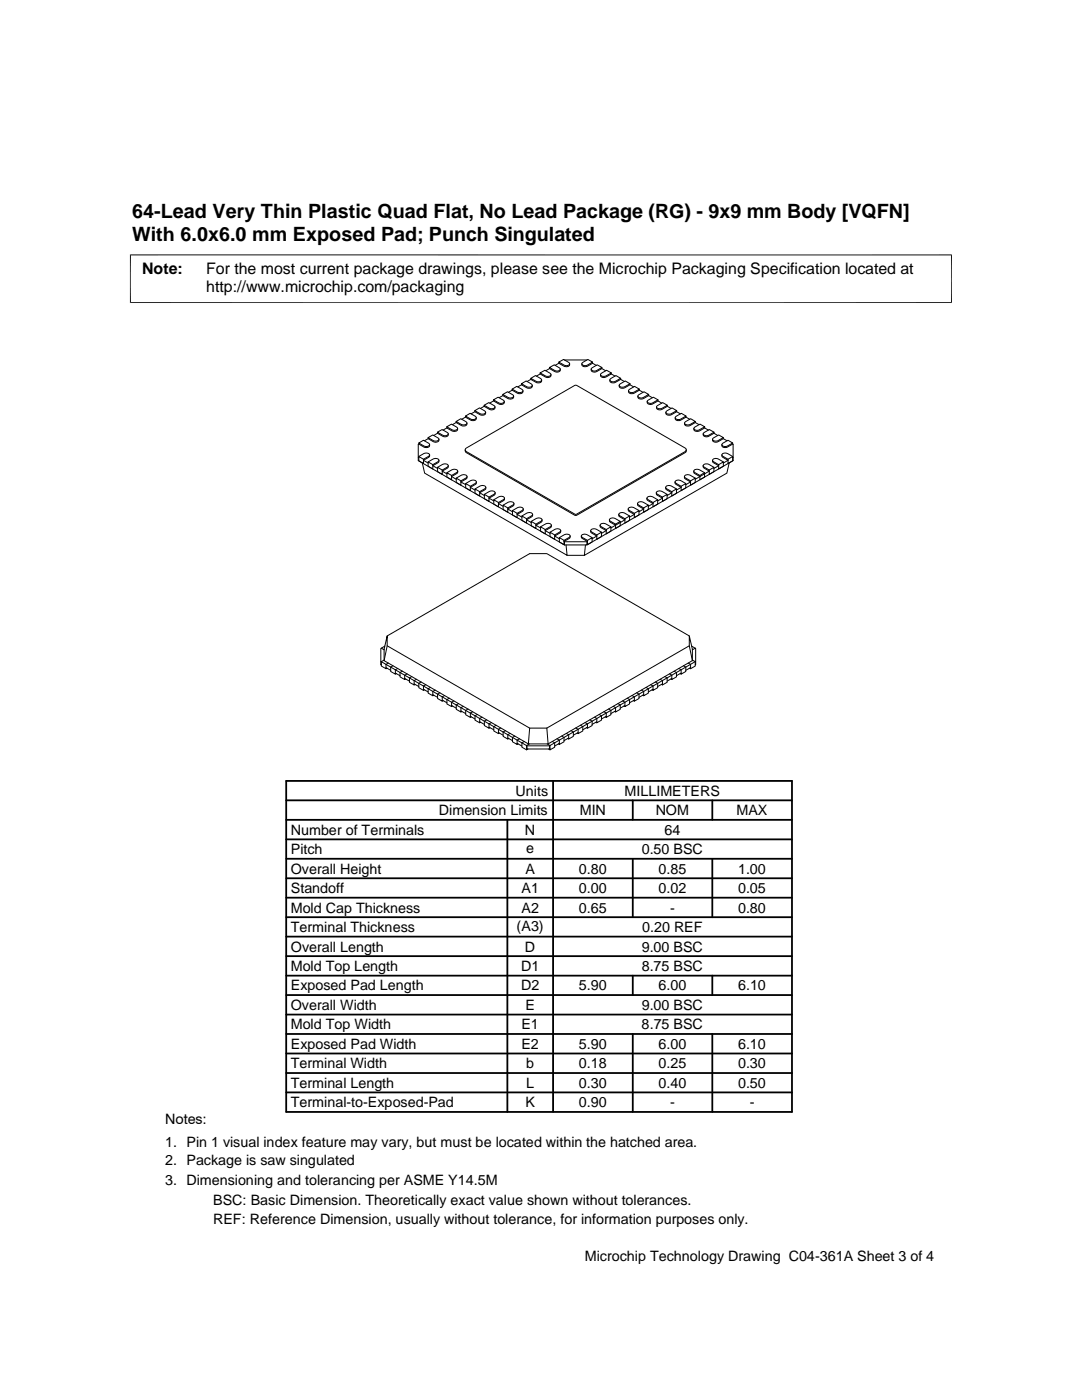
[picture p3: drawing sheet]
<svg xmlns="http://www.w3.org/2000/svg" width="216mm" height="279mm" viewBox="0 0 216 279" stroke-linecap="round" stroke-linejoin="round" font-family="sans-serif">
<g fill="none" stroke="#000" stroke-width=".2">
<path d="M26 50.8v9.7M189.9 50.8v9.7M189.9 50.9h-164M25.9 60.4h164M98.5 79.8v.2l1 .6 .7 .1a.44 .44 0 0 0 .4-.6M98.5 79.8l.9-.5 1 .6 .2 .2-.2 .3-.4 .1zM100.3 79l-.7 .4M100.3 78.7v.3l1.1 .5 .7 .1a.43 .43 0 0 0 .4-.5M100.3 78.7l1-.5 1 .6 .2 .3-.4 .3h-.5zM102.2 77.9l-.7 .4M102.2 77.7v.2l1 .6h.7a.46 .46 0 0 0 .5-.5M102.2 77.7l.9-.6 1.1 .6 .2 .3-.2 .3-.5 .1-.5-.1z"/>
<path d="M104.1 76.8l-.8 .4M104.1 76.6v.2l1 .6 .7 .1a.46 .46 0 0 0 .4-.6M104.1 76.6l.9-.6 1 .6 .2 .3-.4 .4h-.5zM105.9 75.7l-.7 .4M105.9 75.5v.2l1.1 .6 .7 .1a.44 .44 0 0 0 .4-.6M105.9 75.5l.9-.5 1.1 .5 .2 .3-.4 .4h-.6zM107.8 74.6l-.8 .5M107.8 74.4v.2l1 .6 .8 .1a.44 .44 0 0 0 .3-.6M107.8 74.4l.9-.5 1.2 .8-.3 .4h-.6zM109.6 73.6l-.7 .4M109.6 73.3v.3l1.1 .5 .7 .1a.44 .44 0 0 0 .4-.5M109.6 73.3l1-.5 1.2 .9-.2 .2-.5 .2z"/>
<path d="M111.5 72.5l-.7 .4M111.5 72.3v.2l1 .6a.72 .72 0 0 0 1.2-.5M111.5 72.3l1-.6 1 .6 .2 .3-.2 .3-.5 .1zM112.6 71.8h4.5M116.1 72.5l1.2-.8 .9 .6-1.4 .7-.7-.3zM118 73.5l1.2-.7 .9 .5-1.5 .8-.6-.3zM118.2 72.5l.8 .4M118.2 72.3v.2l-1 .6a.72 .72 0 0 1-1.1-.5M119.9 74.6l1.1-.7 1 .5-1.3 .7-.7-.1zM120.1 73.6l.8 .4M120.1 73.3v.3l-1 .5-.8 .1a.44 .44 0 0 1-.3-.5M121.9 75.5l1-.5 .9 .5-1 .6-.5 .1-.6-.3z"/>
<path d="M122 74.6l.7 .5M122 74.4v.2l-1.1 .6-.7 .1a.44 .44 0 0 1-.4-.6M123.7 76.6l1.1-.6 .9 .6-1 .6-.5 .1-.6-.3zM123.8 75.7l.8 .4M123.8 75.5v.2l-1 .6-.7 .1a.44 .44 0 0 1-.4-.6M125.6 77.7l1-.6 1 .6-1.1 .6-.4 .1-.6-.3zM125.7 76.8l.7 .4M125.7 76.6v.2l-1 .6-.8 .1a.46 .46 0 0 1-.4-.6M127.3 78.9l1.2-.7 .9 .5-1.5 .7-.6-.2zM127.6 77.9l.7 .4M127.6 77.7v.2l-1.1 .6h-.7a.46 .46 0 0 1-.4-.5M129.2 80l1.2-.7 .9 .5-1.5 .7-.6-.2z"/>
<path d="M129.4 79l.8 .4M129.4 78.7v.3l-1 .5-.7 .1a.43 .43 0 0 1-.4-.5M131.3 79.8v.2l-1 .6-.8 .1a.44 .44 0 0 1-.4-.6M83.5 91.3h.1M83.6 88.6l-.1 .1v3.2l29.1 16.9M83.6 91.1l.9 .6v.8l-.9-.5zM83.6 91.1l1.2-.7h.5l.4 .3-.2 .4-1 .6M83.6 88.4v.2l1 .6 .7 .1a.44 .44 0 0 0 .4-.6M83.6 88.4l.9-.5 1 .6 .2 .2-.4 .4h-.5zM84.3 92.4l.4 2 28.5 16.4-.3-2M85.4 87.5l-.7 .5M85.4 92.2l1 .5v.9l-1-.6z"/>
<path d="M85.4 92.2l1.3-.7h.5l.3 .2-.1 .4-1 .6M85.4 87.3v.2l1 .6 .8 .1a.44 .44 0 0 0 .4-.5M85.4 87.3l1-.5 1 .6 .2 .3-.4 .3h-.5zM85.7 90.8v.3l-1.2 .8 .9 .5M87.3 86.5l-.7 .4M87.3 86.3v.2l1 .6h.7a.44 .44 0 0 0 .5-.5M87.3 86.3l.9-.6 1.1 .6 .2 .3-.2 .2-.5 .2zM87.3 93.3l.9 .5v.9l-.9-.6zM87.3 93.3l1.2-.7h.6l.3 .2-.1 .4-1.1 .6M87.6 91.9l-.1 .3-1.1 .7 .9 .6M89.2 85.4l-.8 .4M89.2 85.2v.2l1 .6 .7 .1a.43 .43 0 0 0 .4-.6"/>
<path d="M89.2 85.2l.9-.6 1 .6 .2 .3-.4 .4h-.5zM89.2 94.3l.9 .6v.9l-.9-.6zM89.2 94.3l1.2-.6h.5l.4 .2-.2 .4-1 .6M89.5 92.9l-.1 .4-1.2 .7 1 .6M91 84.3l-.7 .5M91 84.1v.2l1.1 .6 .7 .1a.46 .46 0 0 0 .4-.6M91 84.1l.9-.5 1.1 .6 .2 .2-.2 .3-.5 .1-.4-.1zM91 95.4l1 .6v.8l-1-.5zM91 95.4l1.3-.6h.5l.4 .2-.2 .4-1 .6M91.3 94v.4l-1.2 .7 .9 .6M92.8 89.8l.2 .5 21.8 12.6 .3-.1 21.6-12.5 .2-.5M92.9 83.2l-.8 .5"/>
<path d="M92.9 83v.2l1 .6 .7 .1a.46 .46 0 0 0 .4-.5M92.9 83l.9-.5 1 .6 .2 .3-.4 .3h-.5zM92.9 89.5l21.8-12.6h.3l21.7 12.5 .2 .4-.2 .3-21.9 12.6-21.8-12.6-.2-.3zM92.9 96.5l1 .5v.9l-1-.5zM92.9 96.5l1.2-.7h.6l.3 .3-.1 .4-1 .5M93.2 95.1v.4l-1.2 .7 .9 .5M94.7 82.2l-.7 .4M94.7 82v.2l1.1 .6h.7a.44 .44 0 0 0 .4-.5M94.7 82l1-.6 1 .6 .2 .3-.4 .3h-.5zM94.8 97.6l.9 .5v.9l-.9-.6zM94.8 97.6l1.2-.7h.5l.4 .2-.1 .4-1.1 .6M95.1 96.2l-.1 .3-1.1 .8 .9 .5"/>
<path d="M96.6 81.1l-.7 .4M96.6 80.9v.2l1 .6 .8 .1a.44 .44 0 0 0 .4-.6M96.6 80.9l.9-.6 1.1 .6 .2 .3-.4 .4h-.6zM96.6 98.7l1 .5v.9l-1-.6zM96.6 98.7l1.3-.7h.5l.4 .2-.2 .4-1 .6M96.9 97.3v.3l-1.2 .7 .9 .6M98.5 80l-.8 .5M98.5 99.7l1 .6v.9l-1-.6zM98.5 99.7l1.3-.6h.5l.3 .2-.1 .4-1 .6M98.8 98.3v.4l-1.2 .7 .9 .6M100.7 99.4l-.1 .4-1.1 .7 .9 .5M129.1 99.4v.4l1.2 .7-.9 .5"/>
<path d="M131 98.3v.4l1.2 .7-1 .6M131 81.1l1.2-.8 1 .6-1.3 .7-.7-.1zM131.2 99.7l-1.2-.6h-.5l-.4 .2v.1l.2 .3 1 .6M131.3 80l.7 .5M132.2 99.2l.9-.5v.8l-.9 .6zM132.8 97.3l.1 .3 1.1 .7-.9 .6M133.1 82l1-.6 .9 .6-1 .6-.5 .1-.6-.3zM133.1 98.7l-1.2-.7h-.5l-.4 .2 .1 .4 1.1 .6M133.2 81.1l.7 .4M133.2 80.9v.2l-1.1 .6-.7 .1a.44 .44 0 0 1-.4-.6M134 98.1l1-.5v.8l-1 .6zM134.7 96.2v.3l1.2 .8-.9 .5"/>
<path d="M134.9 83.1l1.1-.6 .9 .5-1.1 .6-.4 .1-.6-.2zM135 97.6l-1.2-.7h-.6l-.3 .2 .1 .4 1 .6M135 82.2l.8 .4M135 82v.2l-1 .6h-.7a.44 .44 0 0 1-.4-.5M135.9 97l.9-.5v.9l-.9 .5zM136.6 95.1v.4l1.2 .7-1 .5M136.8 84.2l1-.6 .9 .5-1 .6-.5 .1-.6-.2zM136.8 96.5l-1.2-.7h-.5l-.4 .3v.1l.2 .3 1 .5M136.9 83.2l.7 .5M136.9 83v.2l-1.1 .6-.7 .1a.46 .46 0 0 1-.4-.5M137.8 96l.9-.6v.9l-.9 .5zM138.4 94l.1 .4 1.2 .7"/>
<path d="M138.5 85.4l1.2-.8 .9 .6-1.5 .7-.6-.3zM138.7 95.4l-1.2-.6h-.5l-.4 .2 .2 .4 1 .6M138.7 84.3l.8 .5M138.7 84.1v.2l-1 .6-.7 .1a.46 .46 0 0 1-.4-.6M139.7 94.9l.9-.6v.9l-.9 .6zM139.7 95.1l-1 .6M140.3 92.9l.1 .4 1.1 .7-1.8 1.1M140.4 86.4l1.1-.7 1 .6-1.5 .7-.6-.3zM140.6 94.3l-1.2-.6h-.6l-.3 .2 .1 .4 1.1 .6M140.6 85.4l.8 .4M140.6 85.2v.2l-1 .6-.7 .1a.43 .43 0 0 1-.4-.6M141.5 93.8l1-.5v.8l-1 .6z"/>
<path d="M142.2 91.9v.3l1.2 .7-.9 .6M142.2 87.5l1.2-.7 .9 .5-1.2 .7-.7-.1zM142.5 93.3l-1.1-.6a.64 .64 0 0 0-.6-.2 .64 .64 0 0 0-.4 .6l1.1 .7M142.5 86.5l.7 .4M142.5 86.3v.2l-1.1 .6h-.7a.44 .44 0 0 1-.4-.5M143.4 92.7l.9-.5v.8l-.9 .6zM144 90.8l.1 .3 1.2 .8-1 .5M144.2 88.5l1.1-.6 .9 .5-1 .6-.5 .1-.6-.2zM144.3 87.5l.8 .5M144.3 92.2l-1.2-.7h-.5l-.4 .2 .2 .4 1 .6M144.3 87.3v.2l-1 .6-.7 .1a.44 .44 0 0 1-.4-.5M145.3 91.7l.9-.6v.9l-.9 .5z"/>
<path d="M145.5 92.4l-.5 2-28.4 16.4 .2-2M146.2 88.6l.1 3.3-29.2 16.9M146.2 91.1l-1.2-.7h-.6l-.3 .3 .1 .4 1.1 .6M146.2 88.4v.2l-1 .6-.8 .1a.44 .44 0 0 1-.4-.6M146.3 91.3h-.1M100.4 100.8l.9 .6v.8l-.9-.5zM100.4 100.8l1.2-.6h.6l.3 .2-.1 .4-1.1 .6M102.3 101.9l.9 .5v.9l-.9-.5zM102.3 101.9l1.2-.7h.5l.4 .3-.2 .4-1 .5M102.6 100.5l-.1 .4-1.2 .7 1 .5M104.1 103l1 .5v.9l-1-.6zM104.1 103l1.3-.7h.5l.3 .2-.1 .4-1 .6"/>
<path d="M104.4 101.6v.3l-1.2 .8 .9 .5M106 104.1l.9 .5v.9l-.9-.6zM106 104.1l1.2-.7h.6l.3 .2-.1 .4-1.1 .6M106.3 102.7l-.1 .3-1.1 .7 .9 .6M107.9 105.1l.9 .6v.9l-.9-.6zM107.9 105.1l1.2-.6h.5l.4 .2-.2 .4-1 .6M108.2 103.7l-.1 .4-1.2 .7 1 .6M109.7 106.2l1 .6v.8l-1-.5zM109.7 106.2l1.3-.6h.5l.3 .2-.1 .4-1 .6M110 104.8v.4l-1.2 .7 .9 .5M111.6 107.3l.9 .5v.9l-.9-.5zM111.6 107.3l1.2-.7h.6l.3 .2-.1 .5-1.1 .5"/>
<path d="M111.9 105.9l-.1 .4-1.1 .7 .9 .5M112.6 108.1v.7M112.6 108.1h4.5M113.2 110.8h3.4M113.8 107l-.1 .3-1.2 .8h.1M116 107v.3l1.2 .8h-.1M117.1 108.1v.7h-4.5M117.2 107.8l1-.5v.9l-1 .5zM117.9 105.9v.4l1.2 .7-.9 .5M118.2 107.3l-1.3-.7h-.5l-.4 .2 .2 .5 1 .5M119.1 106.8l.9-.6v.9l-.9 .5zM119.7 104.8l.1 .4 1.2 .7-1 .5"/>
<path d="M120 106.2l-1.2-.6h-.5l-.4 .2 .2 .4 1 .6M121 105.7l.9-.6v.9l-.9 .6zM121.6 103.7v.4l1.2 .7M121.9 105.1l-1.2-.6h-.6l-.3 .2 .1 .4 1.1 .6M122.8 104.6l1-.5v.8l-1 .6zM122.8 104.8l-.9 .6M123.5 102.7v.3l1.2 .7-1.9 1.1M123.8 104.1l-1.3-.7h-.5l-.4 .2 .2 .4 1 .6M124.7 103.5l.9-.5v.8l-.9 .6zM125.3 101.6l.1 .3 1.2 .8-1 .5M125.6 103l-1.2-.7h-.5l-.4 .2 .2 .4 1 .6M126.6 102.4l.9-.5v.9l-.9 .5z"/>
<path d="M127.2 100.5l.1 .4 1.1 .7-.9 .5M127.5 101.9l-1.2-.7h-.6l-.3 .3 .1 .4 1.1 .5M128.4 101.4l1-.6v.9l-1 .5zM129.4 100.8l-1.3-.6h-.5l-.3 .2 .1 .4 1 .6M130.3 100.3l.9-.6v.9l-.9 .6zM76 132l.1 .7M76.1 129.3l.5 .4M76.6 131.8l28.8 16.7h4l28.8-16.7M76.6 131.7l-.5 .4v.8l.9 .6v-.9l.5-.3M76.8 128.9l-.8 .5v2.6l29.2 16.8h4.4l29.2-16.8v-2.6l-.8-.5M77 133.2l1 .6M77.2 133.4l-.2 .1"/>
<path d="M77.3 126.9v2l-.7 2.9v-2.2zM77.3 126.9l28.4-16.4h3.4l28.4 16.4M77.3 128.9l28.4 16.4M78.4 132.9l-.4 .2v.9l.9 .5v-.8l.5-.3M78.9 134.3l.9 .6M79.1 134.4l-.2 .1M80.3 133.9l-.5 .3v.9l1 .5v-.9l.4-.2M80.8 135.4l.9 .5M80.9 135.5l-.1 .1M82.2 135l-.5 .3v.9l.9 .5v-.9l.5-.2M82.6 136.5l1 .5M82.8 136.6l-.2 .1"/>
<path d="M84 136.1l-.4 .3v.8l.9 .6v-.9l.5-.2M84.5 137.6l.9 .5M84.7 137.7l-.2 .1M85.9 137.2l-.5 .3v.8l1 .6v-.9l.4-.3M86.4 138.6l.9 .6M86.6 138.7l-.2 .2M87.8 138.3l-.5 .2v.9l.9 .5v-.8l.5-.3M88.2 139.7l1 .6M88.4 139.8l-.2 .1M89.6 139.3l-.4 .3v.9l.9 .5v-.9l.5-.2M125.2 139.3l.4 .3v.9l-.9 .5v-.9l-.5-.2M126.4 139.8l.2 .1"/>
<path d="M126.6 139.7l-1 .6M127 138.3l.5 .2v.9l-.9 .5v-.8l-.5-.3M128.2 138.7l.2 .2M128.4 138.6l-.9 .6M128.9 137.2l.5 .3v.8l-1 .6v-.9l-.4-.3M130.1 137.7l.2 .1M130.3 137.6l-.9 .5M130.8 136.1l.4 .3v.8l-.9 .6v-.9l-.5-.2M132 136.6l.2 .1M132.2 136.5l-1 .5M132.7 135l.4 .3v.9l-.9 .5v-.9l-.5-.2M133.9 135.5l.1 .1"/>
<path d="M134 135.4l-.9 .5M134.5 133.9l.5 .3v.9l-1 .5v-.9l-.4-.2M135.7 134.4l.2 .1M135.9 134.3l-.9 .6M136.4 132.9l.4 .2v.9l-.9 .5v-.8l-.5-.3M137.5 128.9l-28.4 16.4M137.5 126.9l.7 2.7v2.2l-.7-2.9zM137.6 133.4l.2 .1M137.8 133.2l-1 .6M138.2 131.7l.5 .4v.8l-.9 .6v-.9l-.5-.3M138.7 129.3l-.5 .4M138.8 132l-.1 .7"/>
<path d="M90.1 140.8l.9 .5M90.3 140.9l-.2 .1M91.5 140.4l-.5 .3v.9l1 .5v-.9l.5-.2M92 141.9l.9 .5M92.2 142l-.2 .1M93.4 141.5l-.5 .3v.8l1 .6v-.9l.4-.3M93.9 143l.9 .5M94 143.1l-.1 .1M95.2 142.6l-.4 .3v.8l.9 .6v-.9l.5-.3M95.7 144l.9 .6M95.9 144.1l-.2 .2M97.1 143.7l-.5 .2v.9l1 .5v-.8l.5-.3"/>
<path d="M97.6 145.1l.9 .5M97.8 145.2l-.2 .1M99 144.7l-.5 .3v.9l1 .5v-.9l.4-.2M99.5 146.2l.9 .5M99.7 146.3l-.2 .1M100.9 145.8l-.5 .3v.9l.9 .5v-.9l.5-.2M101.3 147.3l1 .5M101.5 147.4l-.2 .1M102.7 146.9l-.4 .3v.8l.9 .6v-.9l.5-.3M103.2 148.4l.9 .5M103.4 148.5l-.2 .1M104.6 148l-.5 .3v.8l1 .5v-.8l.5-.3"/>
<path d="M105.1 149.4l.1 .1M105.2 148.8v.7M105.3 149.5l-.2 .1M109.1 145.3h-3.4l-.3 3.2M109.1 145.3l.3 3.2M109.5 149.5l.2 .1M109.6 148.8v.7h-4.4M109.7 149.4l-.1 .1M110.2 148l.5 .3v.8l-1 .5v-.8l-.5-.3M111.4 148.5l.2 .1M111.6 148.4l-.9 .5M112.1 146.9l.4 .3v.8l-.9 .6v-.9l-.5-.3"/>
<path d="M113.3 147.4l.2 .1M113.5 147.3l-1 .5M113.9 145.8l.5 .3v.9l-.9 .5v-.9l-.5-.2M115.2 146.3l.2 .1M115.4 146.2l-1 .5M115.8 144.7l.5 .3v.9l-.9 .5v-.9l-.5-.2M117 145.2l.2 .1M117.2 145.1l-.9 .5M117.7 143.7l.5 .2v.9l-1 .5v-.8l-.4-.3M118.9 144.1l.2 .2M119.1 144l-.9 .6M119.5 142.6l.5 .3v.8l-.9 .6v-.9l-.5-.3"/>
<path d="M120.8 143.1l.2 .1M121 143l-1 .5M121.4 141.5l.5 .3v.8l-.9 .6v-.9l-.5-.3M122.6 142l.2 .1M122.8 141.9l-.9 .5M123.3 140.4l.5 .3v.9l-1 .5v-.9l-.4-.2M124.5 140.9l.2 .1M124.7 140.8l-.9 .5"/>
</g>
<g fill="none" stroke="#000" stroke-width=".36">
<path d="M57.1 159.7h100.9M57.1 155.9h100.9v66h-100.9zM110.4 155.9v66M126.3 159.7v3.9M142.1 159.7v3.9M57.1 175.3h100.9M57.1 171.4h100.9M57.1 167.5h100.9M57.1 163.6h100.9M57.1 179.2h100.9M101.2 163.6v58.3M126.3 171.4v11.6"/>
<path d="M142.1 171.4v11.6M57.1 194.7h100.9M57.1 186.9h100.9M57.1 183h100.9M57.1 198.6h100.9M57.1 190.8h100.9M126.3 194.7v3.9M142.1 194.7v3.9M57.1 214.1h100.9M57.1 202.5h100.9M57.1 210.2h100.9M57.1 218h100.9"/>
<path d="M57.1 206.4h100.9M126.3 206.4v15.5M142.1 206.4v15.5"/>
</g>
<g font-size="3.9">
<text x="26.4" y="43.5">64-Lead Very Thin Plastic Quad Flat, No Lead Package (RG) - 9x9 mm Body [VQFN]</text>
<text x="26.4" y="48">With 6.0x6.0 mm Exposed Pad; Punch Singulated</text>
</g>
<g font-size="3.2">
<text x="28.4" y="54.6">Note:</text>
<text x="41.1" y="54.6">For the most current package drawings, please see the Microchip Packaging Specification located at</text>
<text x="41.1" y="58.3">http://www.microchip.com/packaging</text>
</g>
<g font-size="2.9">
<text x="102.9" y="158.8">Units</text>
<text x="124.6" y="158.8">MILLIMETERS</text>
<text x="58" y="166.6">Number of Terminals</text>
<text x="87.6" y="162.7">Dimension Limits</text>
<text x="104.8" y="166.6">N</text>
<text x="115.7" y="162.7">MIN</text>
<text x="130.8" y="162.7">NOM</text>
<text x="132.6" y="166.6">64</text>
<text x="147" y="162.7">MAX</text>
<text x="58" y="170.5">Pitch</text>
<text x="105" y="170.2">e</text>
<text x="128" y="170.5">0.50 BSC</text>
<text x="58" y="174.4">Overall Height</text>
<text x="58" y="178.2">Standoff</text>
<text x="104.1" y="178.2">A1</text>
<text x="104.8" y="174.4">A</text>
<text x="115.5" y="174.4">0.80</text>
<text x="115.5" y="178.2">0.00</text>
<text x="131.4" y="174.4">0.85</text>
<text x="131.4" y="178.2">0.02</text>
<text x="147.3" y="174.4">1.00</text>
<text x="147.3" y="178.2">0.05</text>
<text x="58" y="182.1">Mold Cap Thickness</text>
<text x="103.1" y="185.7">(A3)</text>
<text x="104.1" y="182.1">A2</text>
<text x="115.5" y="182.1">0.65</text>
<text x="133.7" y="182.1">-</text>
<text x="147.3" y="182.1">0.80</text>
<text x="58" y="186">Terminal Thickness</text>
<text x="58" y="189.9">Overall Length</text>
<text x="104.8" y="189.9">D</text>
<text x="128" y="189.9">9.00 BSC</text>
<text x="128.1" y="186">0.20 REF</text>
<text x="58" y="197.7">Exposed Pad Length</text>
<text x="58" y="193.8">Mold Top Length</text>
<text x="104" y="197.7">D2</text>
<text x="104" y="193.8">D1</text>
<text x="115.5" y="197.7">5.90</text>
<text x="128" y="193.8">8.75 BSC</text>
<text x="131.4" y="197.7">6.00</text>
<text x="147.3" y="197.7">6.10</text>
<text x="58" y="201.6">Overall Width</text>
<text x="104.8" y="201.6">E</text>
<text x="128" y="201.6">9.00 BSC</text>
<text x="58" y="209.3">Exposed Pad Width</text>
<text x="58" y="205.4">Mold Top Width</text>
<text x="104" y="205.4">E1</text>
<text x="104" y="209.3">E2</text>
<text x="115.5" y="209.3">5.90</text>
<text x="128" y="205.4">8.75 BSC</text>
<text x="131.4" y="209.3">6.00</text>
<text x="147.3" y="209.3">6.10</text>
<text x="58" y="213.2">Terminal Width</text>
<text x="105" y="213.2">b</text>
<text x="115.5" y="213.2">0.18</text>
<text x="131.4" y="213.2">0.25</text>
<text x="147.3" y="213.2">0.30</text>
<text x="58" y="217.1">Terminal Length</text>
<text x="58" y="221">Terminal-to-Exposed-Pad</text>
<text x="104.8" y="221">K</text>
<text x="105" y="217.1">L</text>
<text x="115.5" y="221">0.90</text>
<text x="115.5" y="217.1">0.30</text>
<text x="131.4" y="217.1">0.40</text>
<text x="133.7" y="221">-</text>
<text x="147.3" y="217.1">0.50</text>
<text x="149.6" y="221">-</text>
<text x="32.9" y="224.3">Notes:</text>
<text x="32.9" y="228.9">1. Pin 1 visual index feature may vary, but must be located within the hatched area.</text>
<text x="32.9" y="232.6">2. Package is saw singulated</text>
<text x="32.9" y="236.5">3. Dimensioning and tolerancing per ASME Y14.5M</text>
<text x="42.5" y="244.3">REF: Reference Dimension, usually without tolerance, for information purposes only.</text>
<text x="42.5" y="240.6">BSC: Basic Dimension. Theoretically exact value shown without tolerances.</text>
<text x="116.7" y="251.7">Microchip Technology Drawing C04-361A Sheet 3 of 4</text>
</g>
</svg>
